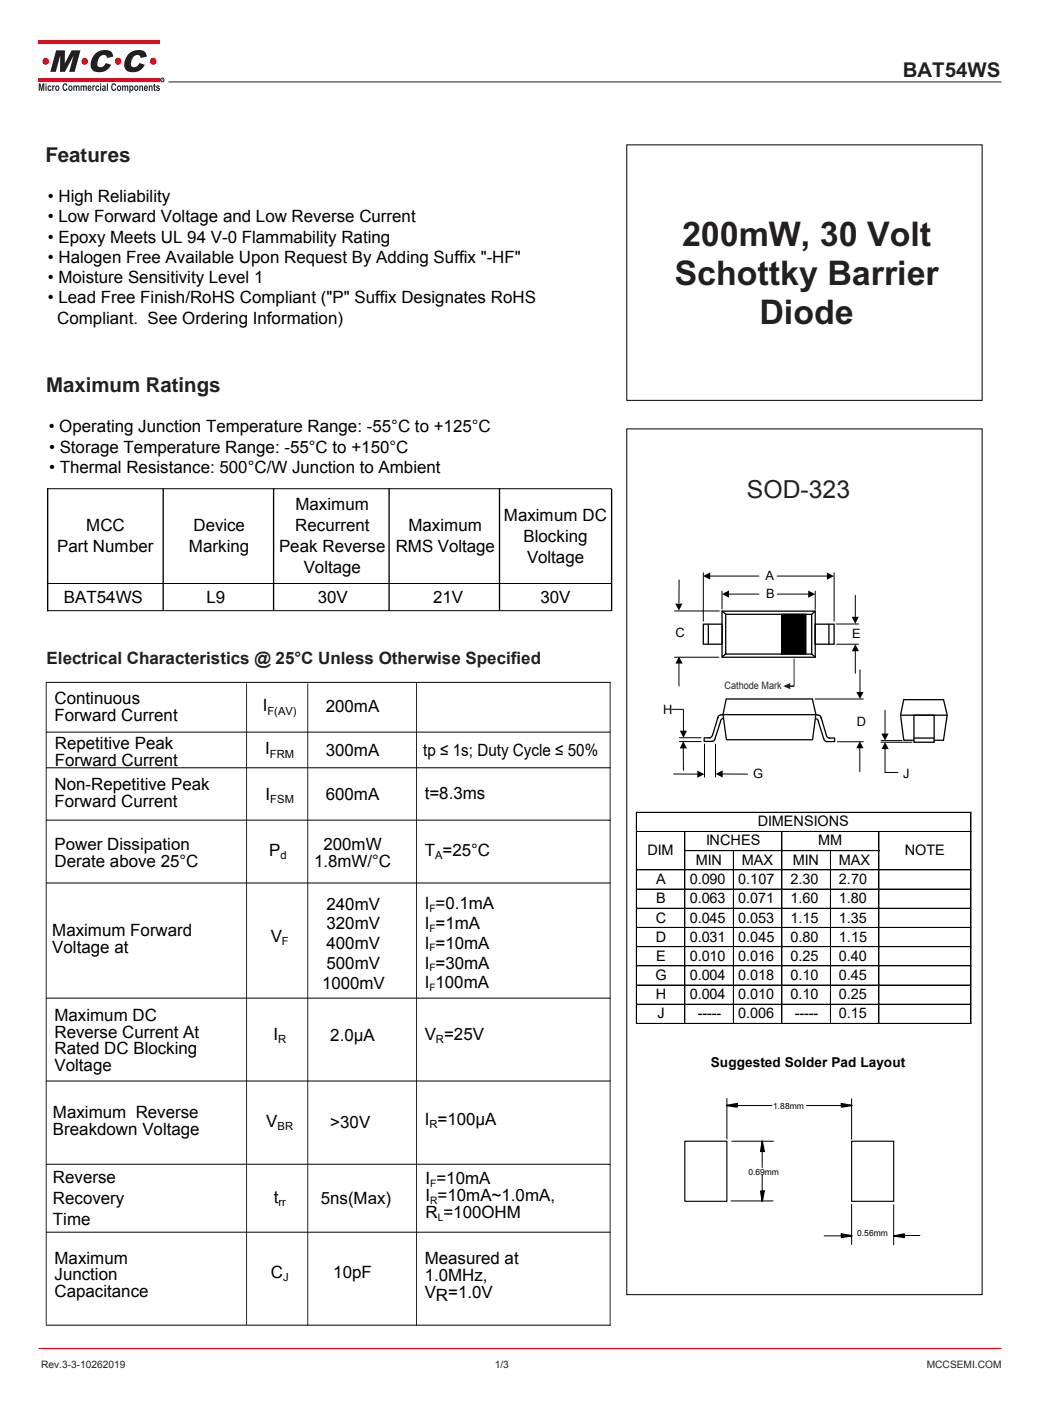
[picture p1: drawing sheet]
<svg xmlns="http://www.w3.org/2000/svg" width="216mm" height="291mm" viewBox="0 0 216 291" stroke-linecap="round" stroke-linejoin="round" font-family="sans-serif">
<g fill="#e30213">
<path d="M8 8.3h25.2v.8h-25.2z"/>
<path d="M8 16.2h25.2v.8h-25.2z"/>
</g>
<g fill="#231f20">
<path d="M8 17.3h.4l.2 1.1 .2-1.1h.4v1.6h-.2v-1.2l-.3 1.2h-.2l-.2-1.2v1.2h-.3zM9.5 17.3h.2v.3h-.2zM9.5 17.8h.2v1.1h-.2zM10 17.9l.4-.2 .3 .4h-.2l-.1-.1a.32 .32 0 0 0-.3 .3 .32 .32 0 0 0 .3 .3l.1-.2 .2 .1a.46 .46 0 0 1-.6 .3 .46 .46 0 0 1-.2-.7zM10.8 17.8h.3v.1l.1-.2 .2 .1-.1 .2-.2 .1v.8h-.3zM11.6 17.9a.51 .51 0 0 1 .8 .4 .51 .51 0 0 1-.8 .4l-.1-.4zM11.8 18.1v.5a.29 .29 0 0 0 .3-.3 .29 .29 0 0 0-.3-.2zM13.2 17.4l.5-.1 .3 .5h-.2l-.2-.2a.53 .53 0 0 0-.4 .5 .53 .53 0 0 0 .4 .5l.2-.3 .2 .1a.55 .55 0 0 1-.7 .5 .55 .55 0 0 1-.3-.8zM14.3 17.9a.51 .51 0 0 1 .8 .4 .51 .51 0 0 1-.8 .4l-.1-.4zM14.5 18.1v.5a.29 .29 0 0 0 .3-.3 .29 .29 0 0 0-.3-.2zM15.2 17.8h.3v.1l.2-.2a.27 .27 0 0 0 .3 .2 .27 .27 0 0 0 .2-.2l.3 .2v1h-.2l-.1-.9-.2 .1v.8h-.2l-.2-.9-.1 .1v.8h-.3zM16.7 17.8h.3v.1l.2-.2a.27 .27 0 0 0 .3 .2 .27 .27 0 0 0 .2-.2l.3 .2v1h-.2l-.1-.9-.2 .1v.8h-.2l-.2-.9-.1 .1v.8h-.3zM18.3 17.9a.44 .44 0 0 1 .6-.1 .44 .44 0 0 1 .1 .6h-.6l.1 .3 .5-.1a.42 .42 0 0 1-.5 .3 .42 .42 0 0 1-.3-.6zM18.5 18l-.1 .2h.4l-.1-.2zM19.2 17.8h.2v.1l.1-.2 .2 .1v.2l-.2 .1-.1 .8h-.2zM19.9 17.9l.5-.2 .2 .4h-.2l-.1-.1a.32 .32 0 0 0-.3 .3 .32 .32 0 0 0 .3 .3l.1-.2 .2 .1a.46 .46 0 0 1-.6 .3 .46 .46 0 0 1-.2-.7zM20.8 17.3h.2v.3h-.2zM20.8 17.8h.2v1.1h-.2zM21.3 17.8a.37 .37 0 0 1 .5-.1 .37 .37 0 0 1 .2 .5v.7l-.2-.1a.35 .35 0 0 1-.6-.2 .35 .35 0 0 1 .4-.4l.1-.2-.5 .1zM21.4 18.5a.2 .2 0 0 0 .4 0 .2 .2 0 0 0-.4 0zM22.2 17.3h.2v1.6h-.2zM23.4 17.4l.5-.1 .2 .5h-.2l-.2-.2a.53 .53 0 0 0-.4 .5 .53 .53 0 0 0 .4 .5l.2-.3 .2 .1a.55 .55 0 0 1-.7 .5 .55 .55 0 0 1-.3-.8zM24.4 17.9a.51 .51 0 0 1 .8 .4 .51 .51 0 0 1-.8 .4l-.1-.4zM24.6 18.1l.1 .5a.29 .29 0 0 0 .3-.3 .29 .29 0 0 0-.4-.2zM25.4 17.8h.2v.1l.2-.2a.27 .27 0 0 0 .3 .2 .27 .27 0 0 0 .3-.2l.2 .2v1h-.2l-.1-.9-.2 .1v.8h-.2l-.1-.9-.2 .1v.8h-.2zM26.9 17.8h.2v.1a.37 .37 0 0 1 .5-.1 .37 .37 0 0 1 .1 .5 .38 .38 0 0 1-.1 .5 .38 .38 0 0 1-.5-.1v.6h-.2zM27.2 18a.32 .32 0 0 0-.1 .4 .32 .32 0 0 0 .3 .2l.1-.4zM28 17.9a.51 .51 0 0 1 .7 .4 .51 .51 0 0 1-.7 .4l-.2-.4zM28.1 18.1l.1 .5a.29 .29 0 0 0 .3-.3 .29 .29 0 0 0-.4-.2zM28.9 17.8h.2v.1l.2-.1a.32 .32 0 0 1 .3 0 .32 .32 0 0 1 .1 .4v.7h-.2v-.8l-.1-.1-.2 .1v.8h-.3zM30 17.9a.44 .44 0 0 1 .6-.1 .44 .44 0 0 1 .1 .6h-.6l.1 .3 .5-.1a.42 .42 0 0 1-.5 .3 .42 .42 0 0 1-.3-.6zM30.2 18l-.1 .2h.4l-.1-.2zM30.9 17.8h.2v.1l.1-.1a.32 .32 0 0 1 .4 0 .32 .32 0 0 1 .1 .4v.7h-.2l-.1-.8-.1-.1-.2 .1v.8h-.2zM31.9 17.5l.3-.1v.4h.1v.2h-.1l.1 .9-.3-.1-.1-.8h-.1zM32.5 17.8l.5-.1 .2 .3-.4-.1-.1 .2a.43 .43 0 0 1 .5 .3 .43 .43 0 0 1-.4 .5l-.3-.1-.1-.2h.6l-.5-.4z"/>
<path d="M11.7 10.5h1.8v2.7l1.4-2.7h1.8l-1.2 4.4h-1.1l.9-3.4-1.8 3.4h-1v-3.4l-.9 3.4h-1.1zM19.7 11.2a2.69 2.69 0 0 1 3.5-.3l.3 .9-1.3 .2a.7 .7 0 0 0-.4-.6 .7 .7 0 0 0-.8 .2 1.98 1.98 0 0 0-.6 2.2 1.12 1.12 0 0 0 1.6-.7l1.1 .4a2.62 2.62 0 0 1-4 1 2.74 2.74 0 0 1 .6-3.3zM26.7 11.2a2.69 2.69 0 0 1 3.5-.3l.3 .9-1.3 .2a.7 .7 0 0 0-.5-.6 .7 .7 0 0 0-.7 .2 1.98 1.98 0 0 0-.6 2.2 1.12 1.12 0 0 0 1.6-.7l1.1 .4a2.62 2.62 0 0 1-4 1 2.74 2.74 0 0 1 .6-3.3z"/>
</g>
<g fill="#e30213">
<circle cx="31.8" cy="12.7" r=".7"/>
<circle cx="24.5" cy="12.7" r=".7"/>
<circle cx="17.6" cy="12.7" r=".7"/>
<circle cx="9.5" cy="12.7" r=".7"/>
</g>
<circle cx="33.7" cy="16.6" r=".38" fill="none" stroke="#231f20" stroke-width=".21"/>
<path d="M33.6 16.4h.2v.2l.1 .2-.2-.2-.1 .2zM33.6 16.4v.2l.2-.1z" fill="#231f20"/>
<path d="M35 17h173" fill="none" stroke="#231f20" stroke-width=".21"/>
<path d="M8 280.1h200" fill="none" stroke="#e30213" stroke-width=".21"/>
<path d="M8 25.3h120.1M8 31.3h120.1M8 29.2v44.8M128 25.3v6M128 31.3v44.9M8.7 66.2v5.9M8 91.8h120.1M8 97.8h120.1M8 97.8v29.9M8 140.3v30" fill="none" stroke="#fff" stroke-width=".21"/>
<g fill="none" stroke="#000" stroke-width=".21">
<path d="M130.2 30.1h73.8v53.1h-73.8zM130.2 89.1h73.8v179.8h-73.8zM9.8 101.5h117.1M9.9 101.5v25.4M33.9 101.5v25.3M56.8 101.5v25.3M80.8 101.5v25.3M103.7 101.5v25.2M127 101.6v25.2M146.1 119v10M147.4 119.7h10.2M161.4 119.7h10.4"/>
<path d="M173.2 119v10M9.8 121.2h117.1M9.8 126.8h117.1M140.1 126.9h9.3M140.1 136.5h9.2M141 137.8v4.7M141 120.5v4.7M150 122.8v3.7M151.3 123.4h6.3M161.4 123.4h6.5M169.3 122.8v3.8M173.7 129.6h4.6"/>
<path d="M173.8 133.8h4.5M177.6 123.6v4.6M177.6 135.2v4.6M178.6 139.1v4.7M9.6 141.8v133.2M9.6 141.7h117.1M9.6 152.1h117.1M9.6 159.5h117.1M51.2 142.1v132.9M63.9 142.1v133.1M86.5 141.8v133.4M126.7 141.8v133.4"/>
<path d="M139.5 147.3h2.4M141.1 154h4.5M141.1 153.2h4.5M141.9 155.4v4.6M141.9 147.4v4.4M146.3 154.5v6.9M148.6 154.6v6.8M169.2 145.2h10.1M173.9 154.1h5.4M178.6 155.4v4.9M183 153.8h4.4M183 154.2h6.4"/>
<path d="M183.8 147.5v4.9M183.8 155.5v4.9M9.6 170.4h117.1M139.9 160.8h5M150 160.8h5.3M183.8 160.5h2.7M9.6 183.4h117.1M9.6 207.3h117.1M9.6 224.5h117.1M151 228.1v8.5M151.1 229.6h9.2M152 237h8.6"/>
<path d="M158.3 237.3v5.2M167.5 229.6h9.2M176.9 228.2v8.4M9.6 255.9h117.1M9.6 241.8h117.1M151.8 249.4h8.8M158.3 244.1v5.2M171.2 256.7h5.5M176.9 250.1v8.4M185.5 256.6h5.6M185.6 250.2v8.4M9.6 275.2h117.1"/>
</g>
<path d="M142.2 237h8.8v12.5h-8.8zM176.9 237h8.7v12.5h-8.7z" fill="none" stroke="#000" stroke-width=".23"/>
<g fill="none" stroke="#000" stroke-width=".31">
<path d="M150.9 229.6l2.2-.4v.6M151 229.6l2.1 .3M151.8 229.6h1.1M158.1 239.1h.6M158.3 237l.4 2.1M158.3 237.2l-.3 1.9M158.3 237.9v1.1M174.8 229.6h1.2M176.7 229.6l-1.9 .3M177 229.6l-2.2-.4v.6M158 247.4l.3 2M158.1 247.4h.6l-.4 2.1"/>
<path d="M158.3 247.5v1.2M174.8 256.7h1.2M176.7 256.7l-1.9 .3M177 256.7l-2.2-.4v.6M186.5 256.7h1.2M187.8 256.5v.5l-2.2-.3M187.8 256.3l-2 .4"/>
</g>
<g fill="none" stroke="#000" stroke-width=".27">
<path d="M146.1 129.6h3.9v4.2h-3.9zM147.1 129.6v4.2M150 126.9h19.3v9.6h-19.3zM150 126.9l.7 .7M150.7 135.8l-.7 .6M150.7 127.6h17.9v8.3h-17.9zM162.3 127.6h5.1v8.3h-5.1zM168.6 135.8l.7 .7M169.3 129.6h3.9v4.2h-3.9zM169.3 126.9l-.7 .7M172.2 129.6v4.2M146.2 153.3v.7"/>
<path d="M146.3 154h1.7M147.4 153.2l-1.1 .1M148.5 153.4l-.2 .4-.5 .2M149.1 149l-1.1 3.7-.4 .5-.3 .1M150.1 148.4a.84 .84 0 0 0-1 .7M150.3 149.2a.59 .59 0 0 0-.7 .7l-1.1 3.5M168.7 145.2l.8 3.2-.7 5.2-17.9 .1M168.8 145.2h-17.9l-.7 3.2M169.4 148.4l.5 .1M169.4 149.3a.6 .6 0 0 1 .6 .6M169.5 148.4h-19.3l.7 5.2M169.9 148.6a.59 .59 0 0 1 .6 .6"/>
<path d="M170 149.9l1.1 3.6M170.5 149l1.1 3.7a.66 .66 0 0 0 .8 .6M171.1 153.4l.2 .5 .5 .1M171.6 154h1.7M172.3 153.3h1v.7M187 148.5l.7 5.3h2.1M187.1 148.6h9.6M187.7 145.3h8.3M187.7 145.3l-.7 3.3M189.8 148.6h4.2v5.6h-4.2zM189.9 153.3h4M196 145.3l.7 3.2-.7 5.3h-2"/>
</g>
<path d="M162.3 127.6h5.1v8.3h-5.1z" fill="#000"/>
<g fill="#000">
<path d="M146 119.7l1.5-.8v1.5zM140.2 125.4h1.5l-.7 1.4zM141 136.4l.8 1.4h-1.5zM150 123.4l1.4-.8v1.5zM167.9 122.7l1.4 .7-1.4 .8zM171.7 118.9l1.5 .8-1.5 .7zM176.9 128.1h1.5l-.8 1.5zM177.6 133.8l.8 1.5h-1.5zM141.2 151.8h1.5l-.8 1.4zM141.9 154l.8 1.5h-1.5zM148.6 160.8l1.5-.8v1.5zM177.8 143.7h1.5l-.7 1.5z"/>
<path d="M178.6 154l.7 1.4h-1.5zM183.1 152.4h1.4l-.7 1.4zM183.8 154.1l.8 1.5h-1.5zM144.8 160.1l1.5 .7-1.5 .8z"/>
</g>
<path d="M163.7 142.5h1.3" fill="none" stroke="#252222" stroke-width=".21"/>
<path d="M162.7 142.5l1.4-.6v1.3z" fill="#252222"/>
<path d="M164.9 136.8v5.7" fill="none" stroke="#252222" stroke-width=".21"/>
<g fill="none" stroke="#000" stroke-width=".21">
<path d="M132.2 168.7v43.9M132.2 168.7h69.5M132.2 172.7h69.5M142.2 172.7v39.9M142.3 176.7h40.3M152.3 176.8v35.8M152.3 176.7v35.9M162.4 172.7v39.9M172.5 176.7v35.9M182.6 172.7v39.9M201.7 168.8v43.8M132.2 180.7h69.5"/>
<path d="M132.2 184.7h69.5M132.2 188.6h69.5M132.2 192.6h69.5M132.2 196.6h69.5M132.2 200.6h69.5M132.2 204.6h69.5M132.2 208.6h69.5M132.2 212.6h69.5"/>
</g>
<g font-size="7.1" fill="#231f20">
<text x="141.6" y="51.1">200mW, 30 Volt</text>
<text x="140.1" y="59.2">Schottky Barrier</text>
<text x="157.7" y="67.3">Diode</text>
</g>
<text font-size="5.1" fill="#231f20" x="155.1" y="103.5">SOD-323</text>
<g font-size="4.2" fill="#231f20">
<text x="187.5" y="16.1">BAT54WS</text>
<text x="9.5" y="33.7">Features</text>
<text x="9.6" y="81.3">Maximum Ratings</text>
</g>
<g font-size="3.5">
<text x="9.9" y="41.9">• High Reliability</text>
<text x="9.9" y="46.2">• Low Forward Voltage and Low Reverse Current</text>
<text x="9.9" y="50.4">• Epoxy Meets UL 94 V-0 Flammability Rating</text>
<text x="9.9" y="54.6">• Halogen Free Available Upon Request By Adding Suffix &quot;-HF&quot;</text>
<text x="9.9" y="58.8">• Moisture Sensitivity Level 1</text>
<text x="9.9" y="63">• Lead Free Finish/RoHS Compliant (&quot;P&quot; Suffix Designates RoHS</text>
<text x="11.9" y="67.2">Compliant. See Ordering Information)</text>
<text x="10.1" y="89.7">• Operating Junction Temperature Range: -55°C to +125°C</text>
<text x="10.2" y="94.1">• Storage Temperature Range: -55°C to +150°C</text>
<text x="10.2" y="98.3">• Thermal Resistance: 500°C/W Junction to Ambient</text>
<text x="61.4" y="106">Maximum</text>
<text x="17.9" y="110.4">MCC</text>
<text x="40.2" y="110.4">Device</text>
<text x="61.3" y="110.4">Recurrent</text>
<text x="84.8" y="110.4">Maximum</text>
<text x="104.7" y="108.2">Maximum DC</text>
<text x="108.7" y="112.6">Blocking</text>
<text x="11.9" y="114.7">Part Number</text>
<text x="39.2" y="114.7">Marking</text>
<text x="58" y="114.7">Peak Reverse</text>
<text x="63.1" y="119.1">Voltage</text>
<text x="82.2" y="114.7">RMS Voltage</text>
<text x="109.5" y="116.9">Voltage</text>
<text x="13.3" y="125.3">BAT54WS</text>
<text x="42.9" y="125.3">L9</text>
<text x="66" y="125.3">30V</text>
<text x="89.9" y="125.3">21V</text>
<text x="112.2" y="125.3">30V</text>
<text x="11.3" y="146.3">Continuous</text>
<text x="11.3" y="149.8">Forward Current</text>
<text x="54.6" y="147.7">I</text>
<text x="67.7" y="148">200mA</text>
<text x="11.4" y="155.5">Repetitive Peak</text>
<text x="11.4" y="159.1">Forward Current</text>
<text x="55.1" y="156.7">I</text>
<text x="67.7" y="157">300mA</text>
<text x="87.9" y="157.1">tp ≤ 1s; Duty Cycle ≤ 50%</text>
<text x="11.3" y="164">Non-Repetitive Peak</text>
<text x="11.3" y="167.5">Forward Current</text>
<text x="55.1" y="166.1">I</text>
<text x="67.7" y="166.2">600mA</text>
<text x="88.2" y="166">t=8.3ms</text>
<text x="11.3" y="176.5">Power Dissipation</text>
<text x="55.9" y="177.7">P</text>
<text x="67.2" y="176.5">200mW</text>
<text x="88.2" y="177.9">T =25°C</text>
<text x="11.3" y="180">Derate above 25°C</text>
<text x="65.2" y="180">1.8mW/°C</text>
<text x="67.8" y="188.9">240mV</text>
<text x="88.2" y="188.8">I =0.1mA</text>
<text x="10.9" y="194.4">Maximum Forward</text>
<text x="10.9" y="197.9">Voltage at</text>
<text x="56.2" y="195.6">V</text>
<text x="67.8" y="193">320mV</text>
<text x="67.8" y="197.1">400mV</text>
<text x="88.2" y="193">I =1mA</text>
<text x="88.2" y="197.1">I =10mA</text>
<text x="67.8" y="201.2">500mV</text>
<text x="88.2" y="201.2">I =30mA</text>
<text x="66.9" y="205.4">1000mV</text>
<text x="88.2" y="205.3">I 100mA</text>
<text x="11.3" y="212">Maximum DC</text>
<text x="11.3" y="215.5">Reverse Current At</text>
<text x="11.3" y="219">Rated DC Blocking</text>
<text x="56.8" y="216.1">I</text>
<text x="68.6" y="216.2">2.0μA</text>
<text x="88.2" y="216.1">V =25V</text>
<text x="11.3" y="222.5">Voltage</text>
<text x="11" y="232.3">Maximum Reverse</text>
<text x="88.2" y="233.7">I =100μA</text>
<text x="11" y="235.8">Breakdown Voltage</text>
<text x="55.3" y="234.1">V</text>
<text x="68.6" y="234.2">&gt;30V</text>
<text x="11" y="245.7">Reverse</text>
<text x="88.4" y="246">I =10mA</text>
<text x="11" y="250.1">Recovery</text>
<text x="56.8" y="249.9">t</text>
<text x="66.6" y="250.1">5ns(Max)</text>
<text x="88.4" y="249.5">I =10mA~1.0mA,</text>
<text x="11" y="254.4">Time</text>
<text x="88.4" y="253">R =100OHM</text>
<text x="11.3" y="262.4">Maximum</text>
<text x="88.2" y="262.6">Measured at</text>
<text x="11.3" y="269.5">Capacitance</text>
<text x="11.3" y="266">Junction</text>
<text x="56.3" y="265.5">C</text>
<text x="69.2" y="265.5">10pF</text>
<text x="88.2" y="266.1">1.0MHz,</text>
<text x="88.2" y="269.6">VR=1.0V</text>
</g>
<g font-size="3.5" fill="#231f20">
<text x="9.7" y="137.9">Electrical Characteristics @ 25°C Unless Otherwise Specif</text>
<text x="106.1" y="137.9">ied</text>
</g>
<g font-size="3">
<text x="157.4" y="171.6">DIMENSIONS</text>
<text x="134.5" y="177.6">DIM</text>
<text x="144.5" y="179.7">MIN</text>
<text x="146.6" y="175.6">INCHES</text>
<text x="154.1" y="179.7">MAX</text>
<text x="164.7" y="179.7">MIN</text>
<text x="170" y="175.6">MM</text>
<text x="174.2" y="179.7">MAX</text>
<text x="187.9" y="177.6">NOTE</text>
<text x="136.3" y="183.6">A</text>
<text x="143.3" y="183.6">0.090</text>
<text x="153.3" y="183.6">0.107</text>
<text x="164.2" y="183.6">2.30</text>
<text x="174.2" y="183.6">2.70</text>
<text x="136.2" y="191.6">C</text>
<text x="136.3" y="187.6">B</text>
<text x="143.3" y="187.6">0.063</text>
<text x="143.3" y="191.6">0.045</text>
<text x="153.3" y="187.6">0.071</text>
<text x="153.3" y="191.6">0.053</text>
<text x="164.2" y="187.6">1.60</text>
<text x="164.2" y="191.6">1.15</text>
<text x="174.2" y="187.6">1.80</text>
<text x="174.2" y="191.6">1.35</text>
<text x="136.2" y="195.6">D</text>
<text x="143.3" y="195.6">0.031</text>
<text x="153.3" y="195.6">0.045</text>
<text x="164.2" y="195.6">0.80</text>
<text x="174.2" y="195.6">1.15</text>
<text x="136.1" y="203.6">G</text>
<text x="136.3" y="199.6">E</text>
<text x="143.3" y="199.6">0.010</text>
<text x="143.3" y="203.6">0.004</text>
<text x="153.3" y="199.6">0.016</text>
<text x="153.3" y="203.6">0.018</text>
<text x="164.2" y="199.6">0.25</text>
<text x="164.2" y="203.6">0.10</text>
<text x="174.2" y="199.6">0.40</text>
<text x="174.2" y="203.6">0.45</text>
<text x="136.2" y="207.6">H</text>
<text x="143.3" y="207.6">0.004</text>
<text x="153.3" y="207.6">0.010</text>
<text x="164.2" y="207.6">0.10</text>
<text x="174.2" y="207.6">0.25</text>
<text x="136.6" y="211.6">J</text>
<text x="144.9" y="211.6">-----</text>
<text x="153.3" y="211.6">0.006</text>
<text x="165.1" y="211.6">-----</text>
<text x="174.2" y="211.6">0.15</text>
</g>
<text font-size="2.8" x="147.6" y="221.6">Suggested Solder Pad Layout</text>
<g font-size="2.7">
<text x="159" y="120.4">A</text>
<text x="159.1" y="124.3">B</text>
<text x="140.3" y="132.3">C</text>
<text x="177" y="132.6">E</text>
<text x="137.7" y="148.3">H</text>
<text x="177.9" y="150.7">D</text>
<text x="156.4" y="161.7">G</text>
<text x="187.6" y="161.5">J</text>
</g>
<g font-size="2.3">
<text x="55.5" y="148.4">F(AV)</text>
<text x="56.1" y="157.4">FRM</text>
<text x="56.1" y="166.8">FSM</text>
<text x="58.3" y="178.4">d</text>
<text x="90.4" y="178.4">A</text>
<text x="58.6" y="196.3">F</text>
<text x="57.7" y="216.7">R</text>
<text x="90.6" y="216.6">R</text>
<text x="57.7" y="234.7">BR</text>
<text x="89.2" y="234.3">R</text>
<text x="57.8" y="250.5">rr</text>
<text x="58.8" y="266.1">J</text>
</g>
<text font-size="2.1" fill="#252222" x="150.5" y="143">Cathode Mark</text>
<g font-size="2.1">
<text x="89.2" y="189.4">F</text>
<text x="89.2" y="193.5">F</text>
<text x="89.2" y="197.6">F</text>
<text x="89.2" y="201.7">F</text>
<text x="89.2" y="205.8">F</text>
<text x="89.3" y="246.5">F</text>
<text x="89.3" y="250">R</text>
<text x="90.9" y="253.5">L</text>
</g>
<g font-size="2.1" fill="#231f20">
<text x="8.5" y="284.1">Rev.3-3-10262019</text>
<text x="102.7" y="284.1">1/3</text>
<text x="192.5" y="284.1">MCCSEMI.COM</text>
</g>
<g font-size="1.8">
<text x="160.6" y="230.3">1.88mm</text>
<text x="155.4" y="244">0.69mm</text>
<text x="178" y="256.8">0.56mm</text>
</g>
</svg>
